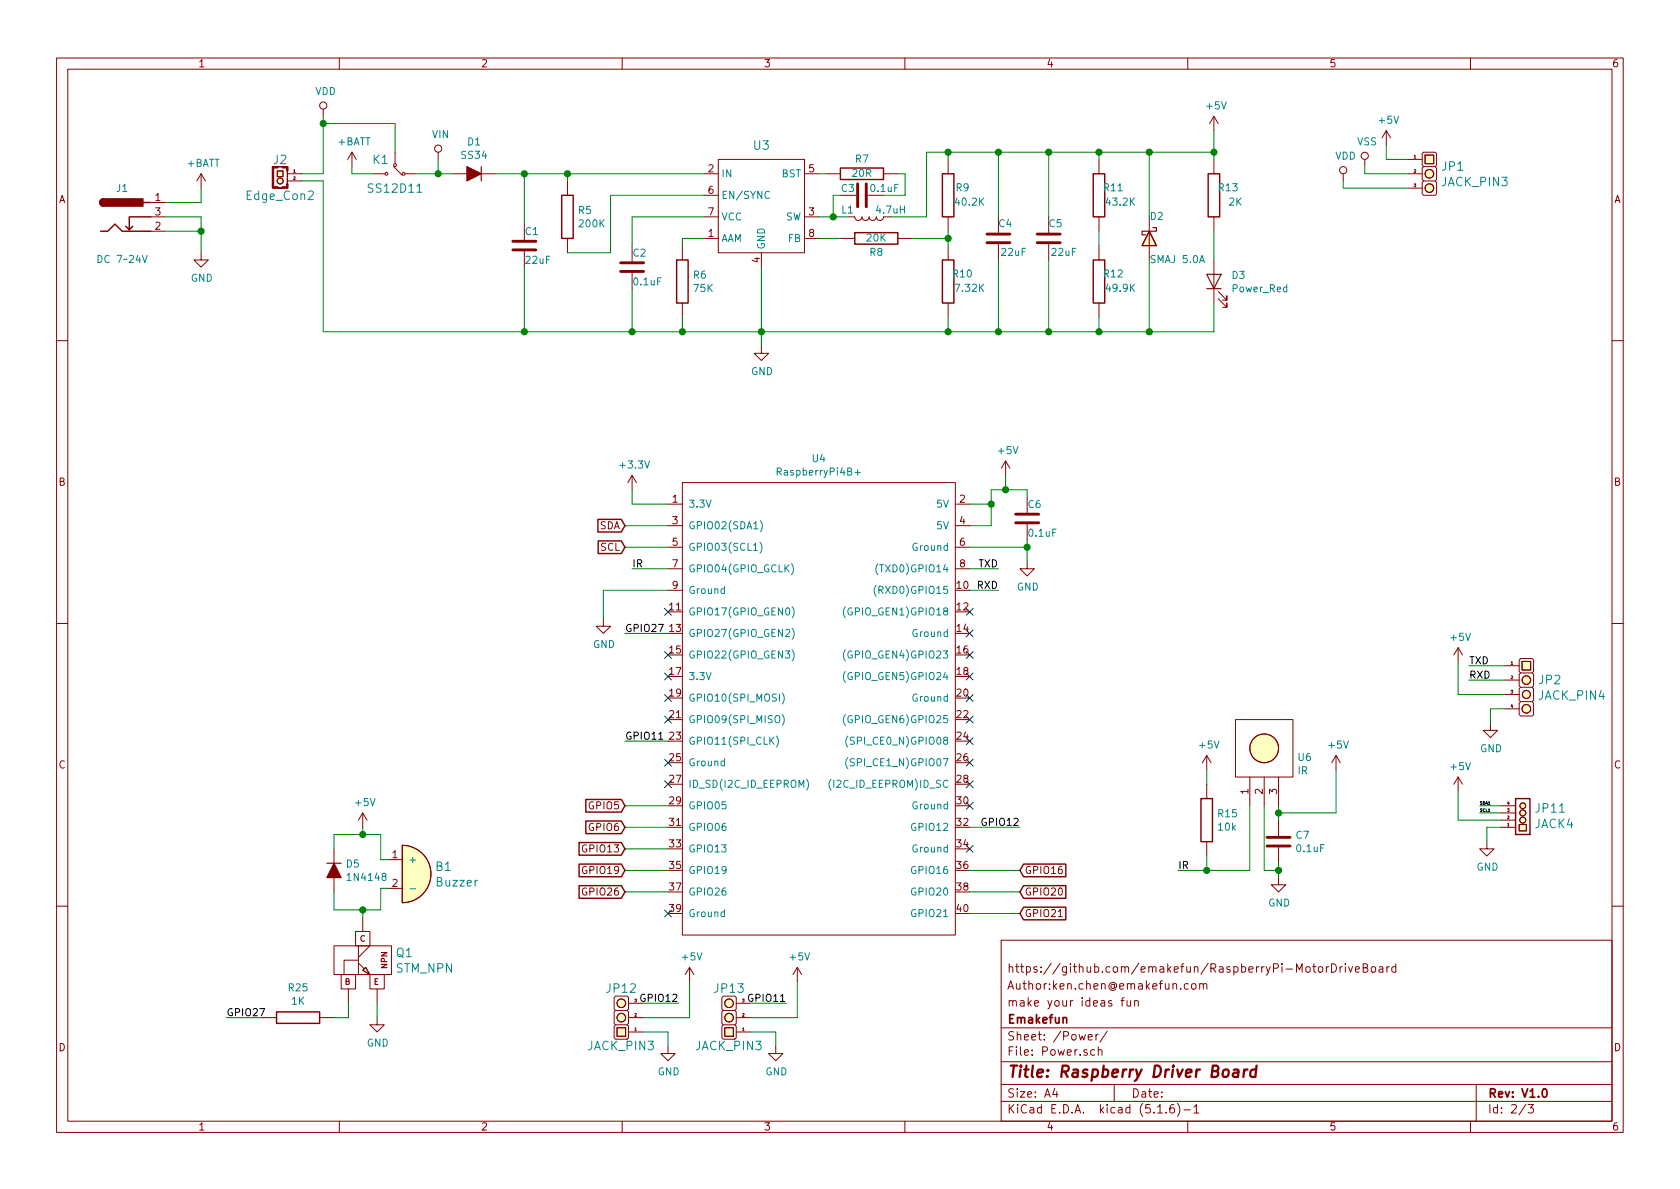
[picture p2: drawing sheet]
<svg xmlns="http://www.w3.org/2000/svg" width="297mm" height="210mm" viewBox="0 0 297 210" stroke-linecap="round" stroke-linejoin="round" font-family="sans-serif">
<g fill="none" stroke="#840000" stroke-width=".18">
<path d="M10 10.3h277v189.9h-277zM12 12.2h273v186.1h-273zM57.1 19.3v1.3M60 10.3v1.9M110 10.3v1.9M160 10.3v1.9M210 10.3v1.9M260 10.3v1.9M26.7 38.3h2.5M26.7 35.8h2.5M35.6 30.7l-.8 1.3M35.6 30.7v2.6"/>
<path d="M35.6 30.7l.7 1.3M48.3 29.5h2.5v3.8h-2.5zM49 30.2h1v1h-1zM50.8 30.7h2.5M50.8 30.2v2.3M50.8 32h2.5M62.2 26.9l-.7 1.3M62.2 26.9v2.6M62.2 26.9l.8 1.3M66 30.7h2M69.6 29.5l1.5 1.5M69.8 26.9v2"/>
<path d="M71.7 30.7h2M77.5 26.9v1.3M80 30.7h7.6M92.7 39.6v2.8M100.3 32v2.5M124.5 38.3h2.5M124.5 34.5h2.5M124.5 30.7h2.5M127 28.2h15.2v16.5h-15.2zM142.2 38.3h2.6M142.2 30.7h2.6M146 30.7h2.6"/>
<path d="M149.9 38.3h1.2a.63 .63 0 0 0 .7 .7 .63 .63 0 0 0 .6-.7 .63 .63 0 0 0 .6 .7 .63 .63 0 0 0 .7-.7 .63 .63 0 0 0 .6 .7 .63 .63 0 0 0 .6-.7 .63 .63 0 0 0 .7 .7 .63 .63 0 0 0 .6-.7M153.4 34.5h2.8M156.2 30.7h2.5M167.6 28.2v2.5M167.6 38.3v2.6M176.5 38.3v2.8M185.4 38.3v2.8M194.3 28.2v2.5M194.3 38.3v2.6M203.2 38.3v7.7M214.6 20.6l-.7 1.2M214.6 20.6v2.5"/>
<path d="M214.6 28.2v2.5M214.6 38.3v2.6M214.6 20.6l.8 1.2M237.5 30.7v1.3M241.3 28.2v1.3M245.1 23.1l-.8 1.3M245.1 23.1v2.5M245.1 23.1l.8 1.3M248.9 30.7h2.6M248.9 28.2h2.6M248.9 33.3h2.6M251.5 27.2l.2-.3h2l.3 .3v2l-.3 .3h-2l-.2-.3z"/>
<path d="M251.7 32l-.2 .3v2l.2 .2h2l.3-.2v-2l-.3-.3M251.7 29.5l-.2 .2v2l.2 .3h2l.3-.3v-2l-.3-.2M252 27.4h1.5v1.6h-1.5zM26.7 40.9h2.5M35.6 44.7v1.3h1.2l-1.2 1.2-1.3-1.2h1.3M92.7 44.4v2.8M100.3 42.2v2.5M111.8 43.4v2.8M111.8 48.3v2.7M120.6 43.4v2.6M120.6 53.6v2.5M124.5 42.2h2.5"/>
<path d="M134.6 44.7v2.5M142.2 42.2h2.6M148.6 42.2h2.5M158.7 42.2h2.6M167.6 43.4v2.6M167.6 53.6v2.5M176.5 43.2v2.8M185.4 43.2v2.8M194.3 43.4v2.6M194.3 53.6v2.5M214.6 46v7.6M215.4 52.8l1.5 1.6v-.8v.8h-.7"/>
<path d="M215.4 51.6l1.5 1.5v-.8v.8h-.7M10 60.2h2M134.6 61.2v1.3h1.3l-1.3 1.2-1.3-1.2h1.3M285 60.2h2M111.8 84.1l-.8 1.2M111.8 84.1v2.5M111.8 84.1l.7 1.2M118.1 89.1h2.5M118.1 93h2.5M118.1 96.8h2.5M120.6 85.3h48.3v80h-48.3zM168.9 89.1h2.5"/>
<path d="M168.9 93h2.5M168.9 96.8h2.5M177.8 81.5l-.8 1.3M177.8 81.5v2.6M177.8 81.5l.8 1.3M181.6 99.3v1.3h1.3l-1.3 1.2-1.3-1.2h1.3M181.6 87.9v2.8M181.6 92.7v2.8M10 110.3h2M106.7 109.5v1.2h1.2l-1.2 1.3-1.3-1.3h1.3M118.1 100.6h2.5M118.1 104.4h2.5"/>
<path d="M168.9 100.6h2.5M257.8 114.5v2.6M257.8 114.5l-.8 1.3M257.8 114.5l.8 1.3M266.1 117.7h2.5M268.6 116.7l.3-.2h2l.2 .2v2l-.2 .3h-2l-.3-.3zM268.9 119l-.3 .2v2.1l.3 .2h2l.2-.2v-2.1l-.2-.2M269.1 117h1.5v1.5h-1.5zM285 110.3h2M213.4 133.6l-.8 1.3M213.4 133.6v2.5M213.4 138.7v2.5"/>
<path d="M213.4 133.6l.7 1.3M218.4 127.2h10.2v10.2h-10.2zM221 137.4v5.1M223.5 137.4v5.1M226.1 137.4v5.1M236.2 133.6l-.7 1.3M236.2 133.6v2.5M236.2 133.6l.8 1.3M257.8 137.4l-.8 1.3M257.8 137.4v2.5M257.8 137.4l.8 1.3M263.5 127.9v1.3h1.3l-1.3 1.2-1.2-1.2h1.2"/>
<path d="M266.1 120.3h2.5M266.1 122.8h2.5M266.1 125.3h2.5M268.9 124.1l-.3 .2v2.1l.3 .2h2l.2-.2v-2.1l-.2-.2M268.9 121.5l-.3 .3v2l.3 .3h2l.2-.3v-2l-.2-.3M59.1 150.1v7.6M64.1 143.8l-.7 1.2M64.1 143.8v2.5M64.1 143.8l.8 1.2M68.6 152h2.5M68.6 157.1h2.5M71.1 149.5a5.1 5.1 0 0 1 5.1 5.1 5.1 5.1 0 0 1-5.1 5z"/>
<path d="M213.4 148.8v2.6M226.1 155.2v1.3h1.2l-1.2 1.2-1.3-1.2h1.3M226.1 145v2.8M226.1 149.9v2.7M262.9 148.8v1.3h1.3l-1.3 1.3-1.3-1.3h1.3M265.4 146.3h2.6M265.4 145h2.6M265.4 143.8h2.6M265.4 142.5h2.6M268.6 145.8h1.3v1.1h-1.3zM10 160.2h2M46.4 180h2.5"/>
<path d="M56.5 180h2.6M59.1 167.3h10.1v5h-10.1zM60.3 172.3h2.6v2.6h-2.6zM61.6 174.9v2.5M62.9 164.7h2.5v2.6h-2.5zM63.4 169.8h-2.6v2.5M63.4 167.3v5M63.4 170.3l1 1M64.1 171.6l.5-.5 .8 1.2zM64.1 162.2v2.5M65.4 172.3h2.5v2.6h-2.5zM65.4 167.3l-2 2"/>
<path d="M66.7 180v1.2h1.2l-1.2 1.3-1.3-1.3h1.3M66.7 174.9v2.5M108.8 178.7l-.2-.3v-2l.2-.3h2.1l.2 .3v2l-.2 .3M111.1 180h2.6M111.1 177.4h2.6M121.9 171.1l-.7 1.2M121.9 171.1v2.5M121.9 171.1l.8 1.2M127.9 178.7l-.3-.3v-2l.3-.3h2l.3 .3v2l-.3 .3M130.2 180h2.5M130.2 177.4h2.5M141 171.1l-.8 1.2"/>
<path d="M141 171.1v2.5M141 171.1l.7 1.2M177 166.3h108v32h-108zM187.1 162.1h.7M198.2 176.9h.6M198.8 176.4l-.4 .3v1.2M199.3 176.9v.9l.4 .1 .2-.1M199.9 176.9v1M200.6 177.1l.1-.1a.37 .37 0 0 1 .6 .1v.8M200.6 176.9v1M210.1 174l-.4-.1-.3 .3 .1 .6 .2 .1 .4-.1M210.7 174.1l.3-.2 .4 .2v.7l-.2 .1-.5-.1z"/>
<path d="M212.1 174.1l.2-.2 .4 .1 .1 .9M212.1 173.9v1M212.8 174.1l.2-.2 .3 .1 .1 .9M233.1 171.1l.3-.2 .4 .2v.7l-.2 .1-.5-.1zM234.5 170.9v1M234.9 170.9l-.3 .1-.1 .2M235.4 170.4a.76 .76 0 0 1 .9 .8 .76 .76 0 0 1-.9 .7zM236.9 170.9v1M237.4 170.9l-.5 .3M237.9 170.4v.2M237.9 170.9v1M238.4 170.9l.4 1 .3-1"/>
<path d="M239.6 171.4l.8-.1-.1-.3-.4-.1-.3 .2 .1 .8h.6M241 171.1l.7-.1 .1-.3-.1-.2-.7-.1v1.5h.6l.3-.3a.41 .41 0 0 0-.4-.5M242.5 171.1l.2-.2 .5 .2v.7l-.3 .1-.4-.1zM243.9 171h.5l.1 .9M244.5 171.3l-.5 .1-.2 .2 .2 .3h.5M245.2 170.9v1M245.6 170.9l-.4 .3M246.8 171l-.4-.1-.3 .3 .1 .6 .2 .1h.4M246.8 170.4v1.5M285 160.2h2M60 198.3v1.9M108.6 181.5l.2-.3h2.1l.2 .3v2l-.2 .3h-2.1l-.2-.3z"/>
<path d="M108.8 181.2l-.2-.2v-2.1l.2-.2h2.1l.2 .2v2.1l-.2 .2M109.1 181.7h1.5v1.6h-1.5zM110 198.3v1.9M111.1 182.5h2.6M118.1 185v1.3h1.3l-1.3 1.3-1.3-1.3h1.3M127.6 181.5l.3-.3h2l.3 .3v2l-.3 .3h-2l-.3-.3zM127.9 181.2l-.3-.2v-2.1l.3-.2h2l.3 .2v2.1l-.3 .2M128.1 181.7h1.6v1.6h-1.6zM130.2 182.5h2.5M137.2 185v1.3h1.2l-1.2 1.3-1.3-1.3h1.3M160 198.3v1.9M177 194.8h108"/>
<path d="M177 191.8h108M177 187.8h108M177 181.8h108M186.5 192.5l-.4 1h1M186.8 193v1M192.4 183.4l.7-.1v-.3l-.5-.1-.2 .2 .1 .7h.6M193.5 185.7l-.4-.1-.3 .3 .1 .6 .2 .1 .4-.1M193.8 182.9v1M194.2 185.7h.1a.37 .37 0 0 1 .5 .1v.8M194.2 182.9l-.4 .2v.1M194.2 185.1v1.5M195.8 182.3l-1.3 2"/>
<path d="M197 191.8v3M204.7 196.8h.8M206.2 196.7v.1M207.5 195.3a.59 .59 0 0 0-.7 .7v.5l.2 .2 .4 .1 .2-.1 .1-.5-.2-.2-.4-.1-.3 .3M208.2 195.1a1.71 1.71 0 0 1 0 2.3M209.3 196.3h1.2M210 198.3v1.9M211.1 195.8l.4-.5v1.5M211.1 196.8h.9M260 198.3v1.9M261 191.8v6.5M269.8 195.2l-1.2 2"/>
<path d="M270.2 195.3h.9l-.5 .6 .4 .1v.7l-.2 .1-.6-.1"/>
<circle cx="57.1" cy="18.7" r=".63"/>
<circle cx="49.5" cy="32" r=".53"/>
<circle cx="68.3" cy="30.7" r=".25"/>
<circle cx="69.8" cy="29.2" r=".25"/>
<circle cx="71.4" cy="30.7" r=".25"/>
<circle cx="77.5" cy="26.3" r=".63"/>
<circle cx="237.5" cy="30.1" r=".63"/>
<circle cx="241.3" cy="27.6" r=".63"/>
<circle cx="252.7" cy="30.7" r=".76"/>
<circle cx="252.7" cy="33.3" r=".76"/>
<circle cx="223.5" cy="132.3" r="2.54"/>
<circle cx="269.9" cy="122.8" r=".71"/>
<circle cx="269.9" cy="125.3" r=".76"/>
<circle cx="269.9" cy="120.3" r=".76"/>
<circle cx="269.2" cy="142.5" r=".51"/>
<circle cx="269.2" cy="143.8" r=".53"/>
<circle cx="269.2" cy="145" r=".53"/>
<circle cx="109.9" cy="177.4" r=".76"/>
<circle cx="109.9" cy="180" r=".76"/>
<circle cx="128.9" cy="180" r=".76"/>
<circle cx="128.9" cy="177.4" r=".76"/>
</g>
<path d="M188 180.1l.2-.2 .3 .1 .1 .9M272.9 192.6l.1-.1a.8 .8 0 0 1 .5 .8 .8 .8 0 0 1-.5 .7 1 1 0 0 1-.1-1.4z" fill="none" stroke="#840000" stroke-width=".3"/>
<path d="M218.2 189.2h.7v1.2M219 189.6l-.7 .1a.4 .4 0 0 0-.3 .3 .4 .4 0 0 0 .2 .4l.7-.1M220 189.1l-.2 1.3M220.6 189.1a.5 .5 0 0 0-.6 .4M222.1 189.2a.68 .68 0 0 0-1 .3l-.1 .6 .2 .2 .2 .1 .5-.1M222.2 188.4l-.3 2" fill="none" stroke="#840000" stroke-width=".41"/>
<g fill="none" stroke="#840000" stroke-width=".25">
<path d="M18.3 35.2a.63 .63 0 0 0-.6 .6 .63 .63 0 0 0 .6 .6M23.5 40l-.6 .6M25.4 35.8h1.3M26.7 38.3h-3.8v2.3l-.7-.6M99.3 34.5h2v7.7h-2zM148.6 29.7h7.6v2h-7.6zM166.6 30.7h2.1v7.6h-2.1zM193.3 30.7h2v7.6h-2zM213.6 30.7h2v7.6h-2zM17.8 40.9h1.2l1.3-1.3 1.3 1.3h5.1M119.6 46h2.1v7.6h-2.1zM151.1 41.1h7.6v2.1h-7.6z"/>
<path d="M166.6 46h2.1v7.6h-2.1zM193.3 46h2v7.6h-2zM105.7 91.8h4.2l.6 1.2-.6 1.1h-4.2zM105.8 95.7h4.1l.6 1.1-.6 1.1h-4.1zM102.4 149h7.5l.6 1.1-.6 1.1h-7.5zM102.4 156.6h7.5l.6 1.1-.6 1.1h-7.5zM102.4 152.8h7.5l.6 1.1-.6 1.1h-7.5zM103.6 141.4h6.3l.6 1.1-.6 1.1h-6.3zM103.6 145.2h6.3l.6 1.1-.6 1.1h-6.3zM181 152.8h7.4v2.2h-7.4l-.7-1.1zM181 156.6h7.4v2.2h-7.4l-.7-1.1zM212.3 141.2h2.1v7.6h-2.1z"/>
<path d="M268 141.2h2.5v6.4h-2.5zM48.9 178.9h7.6v2.1h-7.6zM181 160.4h7.4v2.3h-7.4l-.7-1.2z"/>
</g>
<g fill="#ffffc2" stroke="#ffffc2" stroke-width=".18">
<path d="M268.6 145.8h1.3v1.1h-1.3z"/>
<path d="M64.1 171.6l.5-.5 .8 1.2z"/>
<path d="M203.2 40.9l1.3 2.5h-2.6z"/>
<path d="M109.1 181.7h1.5v1.6h-1.5z"/>
<path d="M252 27.4h1.5v1.6h-1.5z"/>
<path d="M269.1 117h1.5v1.5h-1.5z"/>
<path d="M128.1 181.7h1.6v1.6h-1.6z"/>
<path d="M71.1 149.5a5.1 5.1 0 0 1 5.1 5.1 5.1 5.1 0 0 1-5.1 5z"/>
<path d="M71.1 149.5v10.1z"/>
<path d="M49 30.2h1v1h-1z"/>
<circle cx="269.2" cy="142.5" r=".51"/>
<circle cx="269.2" cy="143.8" r=".53"/>
<circle cx="269.2" cy="145" r=".53"/>
<circle cx="109.9" cy="177.4" r=".76"/>
<circle cx="109.9" cy="180" r=".76"/>
<circle cx="223.5" cy="132.3" r="2.54"/>
<circle cx="252.7" cy="33.3" r=".76"/>
<circle cx="252.7" cy="30.7" r=".76"/>
<circle cx="269.9" cy="125.3" r=".76"/>
<circle cx="269.9" cy="122.8" r=".71"/>
<circle cx="269.9" cy="120.3" r=".76"/>
<circle cx="128.9" cy="177.4" r=".76"/>
<circle cx="128.9" cy="180" r=".76"/>
<circle cx="49.5" cy="32" r=".53"/>
</g>
<path d="M85.1 29.5v2.5M203.2 40.9l1.3 2.5h-2.6zM203.8 40.3h.7v.6h-2.6v.6h.7M213.4 48.5h2.5l-1.3 2.5zM213.4 51h2.5M57.8 152.6h2.5" fill="none" stroke="#840000" stroke-width=".2"/>
<g fill="#840000" stroke="#840000" stroke-width=".2">
<path d="M59.1 152.6l1.2 2.6h-2.5z"/>
<path d="M82.5 29.5l2.6 1.2-2.6 1.3z"/>
</g>
<g fill="none" stroke="#840000" stroke-width=".51">
<path d="M151.6 32.5v4.1M153.2 32.5v4.1M90.7 44.2h4M90.7 42.7h4M109.7 48h4.1M109.7 46.5h4.1M174.5 41.4h4.1M174.5 42.9h4.1M183.4 41.4h4.1M183.4 42.9h4.1M179.6 92.5h4M179.6 90.9h4"/>
<path d="M224 149.6h4.1M224 148.1h4.1"/>
</g>
<g fill="none" stroke="#008484" stroke-width=".18">
<path d="M136 34a.6 .6 0 0 0-.8 .4 .6 .6 0 0 0 .6 .7l.2-.1M17.3 45.2a.64 .64 0 0 1 .7 .6 .64 .64 0 0 1-.7 .6zM25.2 45.2l.4 1.2 .4-1.2M134.4 95.9a1.47 1.47 0 0 1 0 1.9M134.4 92.1a1.47 1.47 0 0 1 0 1.9M137.4 83.4h.6l.2-.2-.1-.3-.2-.2h-.5v1.3M139.9 99.7a1.47 1.47 0 0 1 0 1.9M151.2 83.5h.9M151.6 83.1v.9M155.2 99.7a1.47 1.47 0 0 0 0 1.9M128.1 104.2l-.4-.1-.2 .2 .1 .6h.5M128.1 103.7v1.2"/>
<path d="M140.1 107.3a1.47 1.47 0 0 1 0 1.9M140.1 111.1a1.47 1.47 0 0 1 0 1.9M140.1 114.9a1.47 1.47 0 0 1 0 2M149.5 107.3a1.47 1.47 0 0 0 0 1.9M149.5 114.9a1.47 1.47 0 0 0 0 2M149.5 118.7a1.47 1.47 0 0 0 0 2M154.9 103.5a1.47 1.47 0 0 0 0 1.9M128.1 134.6h-.4l-.2 .2 .1 .6h.5M128.1 134.2v1.2M137.3 130.2a1.4 1.4 0 0 1 0 1.9M138.3 122.5a1.47 1.47 0 0 1 0 2M138.3 126.4a1.47 1.47 0 0 1 0 1.9"/>
<path d="M142.6 137.8a1.47 1.47 0 0 1 0 1.9M146.9 137.8a1.47 1.47 0 0 0 0 1.9M149.5 126.4a1.47 1.47 0 0 0 0 1.9M149.9 130.2a1.4 1.4 0 0 0 0 1.9M149.9 134a1.4 1.4 0 0 0 0 1.9M72.5 157.2h1M128.1 161.3h-.4l-.2 .2 .1 .5h.5M128.1 160.8v1.3"/>
</g>
<g fill="#840000" stroke="#840000" stroke-width=".25">
<path d="M17.8 35.4l.5-.2v1.2a.64 .64 0 0 1-.6-.3 .64 .64 0 0 1 .1-.7z"/>
<path d="M18.3 35.2h7v1.2h-7z"/>
</g>
<g fill="#840000" stroke="#840000" stroke-width=".18">
<path d="M48.1 29.5h.3v3.8h-.3z"/>
<path d="M48.3 33h.8v.3h-.8z"/>
<path d="M49.9 33h.9v.3h-.9z"/>
<path d="M50.7 32.5h.2v.8h-.2z"/>
<path d="M50.7 29.5h.2v.7h-.2z"/>
</g>
<g fill="none" stroke="#008400" stroke-width=".18">
<path d="M29.2 38.3h6.4v6.4M35.6 33.3v2.5h-6.4M53.3 32h3.8v26.7h157.5v-5.1M57.1 20.6v10.1h-3.8M57.1 21.8h12.7v5.1M62.2 29.5v1.2h3.8M73.7 30.7h6.3M77.5 28.2v2.5M87.6 30.7h36.9M92.7 30.7v8.9M100.3 30.7v1.3M124.5 38.3h-12.7v5.1"/>
<path d="M124.5 34.5h-16.6v10.2h-7.6M144.8 38.3h5.1M144.8 30.7h1.2M148.6 34.5h-1.3v3.8M158.7 30.7h1.3v3.8h-3.8M167.6 26.9v1.3M176.5 26.9v11.4M185.4 26.9v11.4M194.3 26.9v1.3M203.2 26.9v11.4M214.6 26.9h-50.8v11.4h-6.3M214.6 23.1v5.1"/>
<path d="M237.5 32v1.3h11.4M241.3 29.5v1.2h7.6M245.1 25.6v2.6h3.8M29.2 40.9h6.4M92.7 47.2v11.5M111.8 51v7.7M120.6 56.1v2.6M124.5 42.2h-3.9v1.2M134.6 47.2v14M144.8 42.2h3.8M161.3 42.2h6.3M167.6 40.9v2.5"/>
<path d="M167.6 56.1v2.6M176.5 46v12.7M185.4 46v12.7M194.3 40.9v2.5M194.3 56.1v2.6M203.2 46v12.7M214.6 40.9v5.1M110.5 96.8h7.6M110.5 93h7.6M111.8 86.6v2.5h6.3M171.4 89.1h3.9M171.4 96.8h10.2"/>
<path d="M177.8 84.1v2.5M181.6 87.9v-1.3h-6.3v6.4h-3.9M181.6 95.5v3.8M110.5 112h7.6M111.8 100.6h6.3M118.1 104.4h-11.4v5.1M171.4 104.4h5.1M171.4 100.6h5.1M257.8 117.1v5.7h8.3M259.7 117.7h6.4M110.5 131.1h7.6M213.4 136.1v2.6"/>
<path d="M236.2 136.1v7.7h-10.1M257.8 139.9v5.1h7.6M259.7 120.3h6.4M266.1 125.3h-2.6v2.6M59.1 150.1v-2.5h8.2v4.4h1.3M64.1 146.3v1.3M68.6 157.1h-1.3v3.8h-8.2v-3.2M110.5 153.9h7.6M110.5 146.3h7.6M110.5 142.5h7.6M110.5 157.7h7.6M110.5 150.1h7.6"/>
<path d="M171.4 153.9h8.9M171.4 146.3h8.9M171.4 157.7h8.9M213.4 151.4v2.5M221 142.5v11.4h-12.7M223.5 142.5v11.4h2.6M226.1 142.5v2.5M226.1 152.6v2.6M261.6 143.8h3.8M261.6 142.5h3.8M265.4 146.3h-2.5v2.5M40 180h6.4"/>
<path d="M61.6 177.4v2.6h-2.5M64.1 160.9v1.3M66.7 177.4v2.6M113.7 177.4h6.3M121.9 173.6v6.4h-8.2M132.7 177.4h6.4M141 173.6v6.4h-8.3M171.4 161.5h8.9M113.7 182.5h4.4v2.5M132.7 182.5h4.5v2.5"/>
</g>
<path d="M116.5 130.7h.7" fill="none" stroke="#000" stroke-width=".18"/>
<g fill="#008400" stroke="#008400" stroke-width=".25">
<circle cx="175.3" cy="89.1" r=".51"/>
<circle cx="203.2" cy="26.9" r=".51"/>
<circle cx="35.6" cy="40.9" r=".51"/>
<circle cx="203.2" cy="58.7" r=".51"/>
<circle cx="214.6" cy="26.9" r=".51"/>
<circle cx="92.7" cy="30.7" r=".51"/>
<circle cx="213.4" cy="153.9" r=".51"/>
<circle cx="167.6" cy="42.2" r=".51"/>
<circle cx="181.6" cy="96.8" r=".51"/>
<circle cx="226.1" cy="153.9" r=".51"/>
<circle cx="177.8" cy="86.6" r=".51"/>
<circle cx="77.5" cy="30.7" r=".51"/>
<circle cx="226.1" cy="143.8" r=".51"/>
<circle cx="57.2" cy="21.8" r=".51"/>
<circle cx="100.3" cy="30.7" r=".51"/>
<circle cx="194.3" cy="26.9" r=".51"/>
<circle cx="147.3" cy="38.3" r=".51"/>
<circle cx="64.1" cy="160.9" r=".51"/>
<circle cx="111.8" cy="58.7" r=".51"/>
<circle cx="134.6" cy="58.7" r=".51"/>
<circle cx="92.7" cy="58.7" r=".51"/>
<circle cx="167.6" cy="58.7" r=".51"/>
<circle cx="176.5" cy="58.7" r=".51"/>
<circle cx="185.4" cy="26.9" r=".51"/>
<circle cx="120.7" cy="58.7" r=".51"/>
<circle cx="194.3" cy="58.7" r=".51"/>
<circle cx="185.4" cy="58.7" r=".51"/>
<circle cx="64.1" cy="147.6" r=".51"/>
<circle cx="176.5" cy="26.9" r=".51"/>
<circle cx="167.6" cy="26.9" r=".51"/>
</g>
<g fill="none" stroke="#000084" stroke-width=".18">
<path d="M117.5 119l1.2 1.2M117.5 115.2l1.2 1.2M117.5 107.6l1.2 1.2M118.7 119l-1.2 1.2M118.7 115.2l-1.2 1.2M118.7 107.6l-1.2 1.2M170.8 107.6l1.3 1.2M170.8 111.4l1.3 1.2M170.8 115.2l1.3 1.2M170.8 119l1.3 1.2M172.1 107.6l-1.3 1.2M172.1 111.4l-1.3 1.2"/>
<path d="M172.1 115.2l-1.3 1.2M172.1 119l-1.3 1.2M117.5 138.1l1.2 1.2M117.5 134.3l1.2 1.2M117.5 126.6l1.2 1.3M117.5 122.8l1.2 1.2M118.7 138.1l-1.2 1.2M118.7 134.3l-1.2 1.2M118.7 126.6l-1.2 1.3M118.7 122.8l-1.2 1.2M170.8 134.3l1.3 1.2M170.8 138.1l1.3 1.2"/>
<path d="M170.8 122.8l1.3 1.2M170.8 126.6l1.3 1.3M170.8 130.4l1.3 1.3M172.1 134.3l-1.3 1.2M172.1 138.1l-1.3 1.2M172.1 122.8l-1.3 1.2M172.1 126.6l-1.3 1.3M172.1 130.4l-1.3 1.3M170.8 141.9l1.3 1.2M170.8 149.5l1.3 1.2M172.1 141.9l-1.3 1.2M172.1 149.5l-1.3 1.2"/>
<path d="M117.5 160.9l1.2 1.2M118.7 160.9l-1.2 1.2"/>
</g>
<text font-size="2.8" fill="#840000" x="178" y="190.5">Title: Raspberry Driver Board</text>
<g font-size="2.1" fill="#008484">
<text x="48.4" y="29">J2</text>
<text x="66" y="29">K1</text>
<text x="133.3" y="26.5">U3</text>
<text x="43.7" y="35.4">Edge_Con2</text>
<text x="65.4" y="34.1">SS12D11</text>
<text x="254.9" y="32.9">JACK_PIN3</text>
<text x="255" y="30.2">JP1</text>
<text x="272.1" y="123.7">JACK_PIN4</text>
<text x="272.1" y="121">JP2</text>
<text x="271.7" y="143.7">JP11</text>
<text x="271.3" y="146.5">JACK4</text>
<text x="77.1" y="154">B1</text>
<text x="77.3" y="156.8">Buzzer</text>
<text x="70" y="172">STM_NPN</text>
<text x="70.1" y="169.3">Q1</text>
<text x="107.4" y="175.6">JP12</text>
<text x="126.4" y="175.6">JP13</text>
<text x="104" y="185.7">JACK_PIN3</text>
<text x="123" y="185.7">JACK_PIN3</text>
</g>
<g font-size="2.1" fill="#840000">
<text x="178" y="172">https://github.com/emakefun/RaspberryPi-MotorDriveBoard</text>
<text x="178" y="178">make your ideas fun</text>
<text x="178" y="175">Author:ken.chen@emakefun.com</text>
<text x="178" y="184">Sheet: /Power/</text>
<text x="178" y="181">Emakefun</text>
<text x="178" y="186.7">File: Power.sch</text>
<text x="178" y="196.9">KiCad E.D.A. kicad (5.1.6)-1</text>
<text x="178" y="194.1">Size: A4</text>
<text x="200" y="194.1">Date:</text>
<text x="263" y="194.1">Rev: V1.0</text>
<text x="263" y="196.9">Id: 2/3</text>
</g>
<g font-size="1.8" fill="#840000">
<text x="35" y="11.9">1</text>
<text x="85" y="11.9">2</text>
<text x="135" y="11.9">3</text>
<text x="185" y="11.9">4</text>
<text x="235" y="11.9">5</text>
<text x="285" y="11.9">6</text>
<text x="10.4" y="35.9">A</text>
<text x="27.5" y="35.6">1</text>
<text x="125.2" y="30.5">2</text>
<text x="125.2" y="34.3">6</text>
<text x="143" y="30.5">5</text>
<text x="285.4" y="35.9">A</text>
<text x="27.5" y="40.6">2</text>
<text x="27.5" y="38.1">3</text>
<text x="125.2" y="41.9">1</text>
<text x="125.2" y="38.1">7</text>
<text x="143" y="38.1">3</text>
<text x="143" y="41.9">8</text>
<text x="134.4" y="46.5" transform="rotate(-90 134.4 46.5)">4</text>
<text x="10.4" y="85.9">B</text>
<text x="118.9" y="88.9">1</text>
<text x="169.7" y="88.9">2</text>
<text x="285.4" y="85.9">B</text>
<text x="106" y="93.6">SDA</text>
<text x="118.9" y="92.7">3</text>
<text x="169.7" y="92.7">4</text>
<text x="106.2" y="97.4">SCL</text>
<text x="118.9" y="96.5">5</text>
<text x="118.9" y="100.3">7</text>
<text x="169.7" y="96.5">6</text>
<text x="169.7" y="100.3">8</text>
<text x="118.4" y="107.9">11</text>
<text x="118.9" y="104.1">9</text>
<text x="169.2" y="104.1">10</text>
<text x="169.2" y="107.9">12</text>
<text x="118.4" y="111.8">13</text>
<text x="169.2" y="111.8">14</text>
<text x="118.4" y="115.6">15</text>
<text x="118.4" y="119.4">17</text>
<text x="169.2" y="115.6">16</text>
<text x="169.2" y="119.4">18</text>
<text x="118.4" y="123.2">19</text>
<text x="169.2" y="123.2">20</text>
<text x="118.4" y="127">21</text>
<text x="118.4" y="130.8">23</text>
<text x="169.2" y="127">22</text>
<text x="169.2" y="130.8">24</text>
<text x="10.4" y="135.9">C</text>
<text x="118.4" y="134.6">25</text>
<text x="169.2" y="134.6">26</text>
<text x="285.4" y="135.9">C</text>
<text x="104.3" y="143.1">GPIO5</text>
<text x="118.4" y="138.4">27</text>
<text x="118.4" y="142.2">29</text>
<text x="169.2" y="138.4">28</text>
<text x="169.2" y="142.2">30</text>
<text x="220.7" y="140.4" transform="rotate(-90 220.7 140.4)">1</text>
<text x="223.3" y="140.4" transform="rotate(-90 223.3 140.4)">2</text>
<text x="225.8" y="140.4" transform="rotate(-90 225.8 140.4)">3</text>
<text x="104.3" y="146.9">GPIO6</text>
<text x="118.4" y="146">31</text>
<text x="118.4" y="149.9">33</text>
<text x="169.2" y="146">32</text>
<text x="169.2" y="149.9">34</text>
<text x="69.4" y="151.8">1</text>
<text x="103.3" y="150.7">GPIO13</text>
<text x="103.3" y="154.6">GPIO19</text>
<text x="118.4" y="153.7">35</text>
<text x="169.2" y="153.7">36</text>
<text x="181.1" y="154.6">GPIO16</text>
<text x="69.4" y="156.8">2</text>
<text x="103.3" y="158.4">GPIO26</text>
<text x="118.4" y="157.5">37</text>
<text x="118.4" y="161.3">39</text>
<text x="169.2" y="157.5">38</text>
<text x="169.2" y="161.3">40</text>
<text x="181.1" y="158.4">GPIO20</text>
<text x="181.1" y="162.2">GPIO21</text>
<text x="10.4" y="185.9">D</text>
<text x="285.4" y="185.9">D</text>
<text x="35" y="199.9">1</text>
<text x="85" y="199.9">2</text>
<text x="135" y="199.9">3</text>
<text x="185" y="199.9">4</text>
<text x="235" y="199.9">5</text>
<text x="285" y="199.9">6</text>
</g>
<g font-size="1.8" fill="#008484">
<text x="55.7" y="16.8">VDD</text>
<text x="213.4" y="19.3">+5V</text>
<text x="243.9" y="21.9">+5V</text>
<text x="33.1" y="29.5">+BATT</text>
<text x="59.7" y="25.7">+BATT</text>
<text x="76.4" y="24.4">VIN</text>
<text x="81.7" y="28.1">SS34</text>
<text x="82.7" y="25.7">D1</text>
<text x="151.3" y="28.7">R7</text>
<text x="236.1" y="28.2">VDD</text>
<text x="240" y="25.7">VSS</text>
<text x="20.6" y="34">J1</text>
<text x="127.5" y="31.4">IN</text>
<text x="127.5" y="35.2">EN/SYNC</text>
<text x="138.2" y="31.4">BST</text>
<text x="148.8" y="34">C3</text>
<text x="150.7" y="31.3">20R</text>
<text x="154.1" y="34">0.1uF</text>
<text x="169.1" y="33.8">R9</text>
<text x="195.2" y="33.8">R11</text>
<text x="215.5" y="33.8">R13</text>
<text x="92.9" y="41.6">C1</text>
<text x="102.3" y="37.8">R5</text>
<text x="102.5" y="40.2">200K</text>
<text x="127.5" y="39">VCC</text>
<text x="138.9" y="39">SW</text>
<text x="148.8" y="37.8">L1</text>
<text x="155.1" y="37.8">4.7uH</text>
<text x="169.1" y="36.4">40.2K</text>
<text x="176.6" y="40.2">C4</text>
<text x="185.5" y="40.2">C5</text>
<text x="195.7" y="36.4">43.2K</text>
<text x="203.4" y="38.9">D2</text>
<text x="217.3" y="36.4">2K</text>
<text x="18" y="46.5">DC 724V</text>
<text x="93" y="46.7">22uF</text>
<text x="112" y="45.4">C2</text>
<text x="127.5" y="42.8">AAM</text>
<text x="135.3" y="44.2" transform="rotate(-90 135.3 44.2)">GND</text>
<text x="139.4" y="42.8">FB</text>
<text x="153.3" y="42.7">20K</text>
<text x="153.8" y="45.3">R8</text>
<text x="177.1" y="45.3">22uF</text>
<text x="186" y="45.3">22uF</text>
<text x="203.6" y="46.5">SMAJ 5.0A</text>
<text x="33.7" y="49.8">GND</text>
<text x="112.1" y="50.5">0.1uF</text>
<text x="122.6" y="49.3">R6</text>
<text x="122.7" y="51.6">75K</text>
<text x="168.5" y="49.1">R10</text>
<text x="169.1" y="51.6">7.32K</text>
<text x="195.2" y="49.1">R12</text>
<text x="195.7" y="51.6">49.9K</text>
<text x="217.9" y="49.3">D3</text>
<text x="218" y="51.7">Power_Red</text>
<text x="132.8" y="66.3">GND</text>
<text x="109.8" y="82.8">+3.3V</text>
<text x="143.7" y="81.7">U4</text>
<text x="176.6" y="80.3">+5V</text>
<text x="121.7" y="89.8">3.3V</text>
<text x="137.9" y="84.1">RaspberryPi4B+</text>
<text x="165.7" y="89.8">5V</text>
<text x="181.8" y="89.8">C6</text>
<text x="121.7" y="93.6">GPIO02(SDA1)</text>
<text x="165.7" y="93.6">5V</text>
<text x="182" y="94.9">0.1uF</text>
<text x="121.7" y="97.4">GPIO03(SCL1)</text>
<text x="121.7" y="101.2">GPIO04(GPIO_GCLK)</text>
<text x="155.8" y="101.2">(TXD0)GPIO14</text>
<text x="161.5" y="97.4">Ground</text>
<text x="121.7" y="105">Ground</text>
<text x="155.6" y="105">(RXD0)GPIO15</text>
<text x="179.8" y="104.4">GND</text>
<text x="121.7" y="108.8">GPIO17(GPIO_GEN0)</text>
<text x="121.7" y="112.6">GPIO27(GPIO_GEN2)</text>
<text x="150.1" y="108.8">(GPIO_GEN1)GPIO18</text>
<text x="161.5" y="112.6">Ground</text>
<text x="256.6" y="113.3">+5V</text>
<text x="104.9" y="114.6">GND</text>
<text x="121.7" y="116.5">GPIO22(GPIO_GEN3)</text>
<text x="150.1" y="116.5">(GPIO_GEN4)GPIO23</text>
<text x="121.7" y="120.3">3.3V</text>
<text x="121.7" y="124.1">GPIO10(SPI_MOSI)</text>
<text x="150.1" y="120.3">(GPIO_GEN5)GPIO24</text>
<text x="161.5" y="124.1">Ground</text>
<text x="121.7" y="127.9">GPIO09(SPI_MISO)</text>
<text x="121.7" y="131.7">GPIO11(SPI_CLK)</text>
<text x="150.1" y="127.9">(GPIO_GEN6)GPIO25</text>
<text x="150.8" y="131.7">(SPI_CE0_N)GPIO08</text>
<text x="121.7" y="135.5">Ground</text>
<text x="150.8" y="135.5">(SPI_CE1_N)GPIO07</text>
<text x="212.1" y="132.4">+5V</text>
<text x="229.5" y="136.9">IR</text>
<text x="229.6" y="134.6">U6</text>
<text x="235" y="132.4">+5V</text>
<text x="256.6" y="136.2">+5V</text>
<text x="261.7" y="133">GND</text>
<text x="62.9" y="142.5">+5V</text>
<text x="121.7" y="139.3">ID_SD(I2C_ID_EEPROM)</text>
<text x="121.7" y="143.1">GPIO05</text>
<text x="147.3" y="139.3">(I2C_ID_EEPROM)ID_SC</text>
<text x="161.5" y="143.1">Ground</text>
<text x="121.7" y="146.9">GPIO06</text>
<text x="161.5" y="146.9">GPIO12</text>
<text x="215.4" y="144.5">R15</text>
<text x="215.5" y="146.9">10k</text>
<text x="229.2" y="148.3">C7</text>
<text x="61.3" y="153.4">D5</text>
<text x="61.7" y="155.8">1N4148</text>
<text x="72.1" y="152.6">+</text>
<text x="121.7" y="150.7">GPIO13</text>
<text x="121.7" y="154.6">GPIO19</text>
<text x="161.5" y="154.6">GPIO16</text>
<text x="161.5" y="150.7">Ground</text>
<text x="229.4" y="150.7">0.1uF</text>
<text x="261.1" y="154">GND</text>
<text x="121.7" y="158.4">GPIO26</text>
<text x="161.5" y="158.4">GPIO20</text>
<text x="224.2" y="160.3">GND</text>
<text x="121.7" y="162.2">Ground</text>
<text x="161.5" y="162.2">GPIO21</text>
<text x="120.7" y="169.8">+5V</text>
<text x="139.8" y="169.8">+5V</text>
<text x="51.1" y="175.3">R25</text>
<text x="51.6" y="177.7">1K</text>
<text x="64.8" y="185.1">GND</text>
<text x="116.3" y="190.2">GND</text>
<text x="135.3" y="190.2">GND</text>
</g>
<g font-size="1.8">
<text x="111.8" y="100.3">IR</text>
<text x="173" y="100.3">TXD</text>
<text x="172.8" y="104.1">RXD</text>
<text x="110.5" y="111.8">GPIO27</text>
<text x="259.7" y="117.5">TXD</text>
<text x="259.7" y="120">RXD</text>
<text x="110.5" y="130.8">GPIO11</text>
<text x="173.9" y="146">GPIO12</text>
<text x="208.3" y="153.7">IR</text>
<text x="40" y="179.7">GPIO27</text>
<text x="113.6" y="177.2">GPIO12</text>
<text x="132.7" y="177.2">GPIO11</text>
</g>
<g font-size="1.4" fill="#840000">
<text x="63.6" y="166.5">C</text>
<text x="68.5" y="171.3" transform="rotate(-90 68.5 171.3)">NPN</text>
<text x="61" y="174.1">B</text>
<text x="66.1" y="174.1">E</text>
</g>
<g font-size=".7" fill="#840000">
<text x="250" y="28">1</text>
<text x="51.9" y="30.5">1</text>
<text x="51.9" y="31.8">2</text>
<text x="250" y="30.5">2</text>
<text x="250" y="33.1">3</text>
<text x="267.2" y="117.5">1</text>
<text x="267.2" y="120.1">2</text>
<text x="267.2" y="122.6">3</text>
<text x="267.2" y="125.1">4</text>
<text x="266.5" y="143.6">3</text>
<text x="266.5" y="142.3">4</text>
<text x="266.5" y="146.1">1</text>
<text x="266.5" y="144.8">2</text>
<text x="112.2" y="179.8">2</text>
<text x="112.2" y="177.2">3</text>
<text x="131.3" y="179.8">2</text>
<text x="131.3" y="177.2">3</text>
<text x="112.2" y="182.3">1</text>
<text x="131.3" y="182.3">1</text>
</g>
<g font-size=".7">
<text x="261.6" y="143.6">SCL1</text>
<text x="261.6" y="142.3">SDA1</text>
</g>
</svg>
